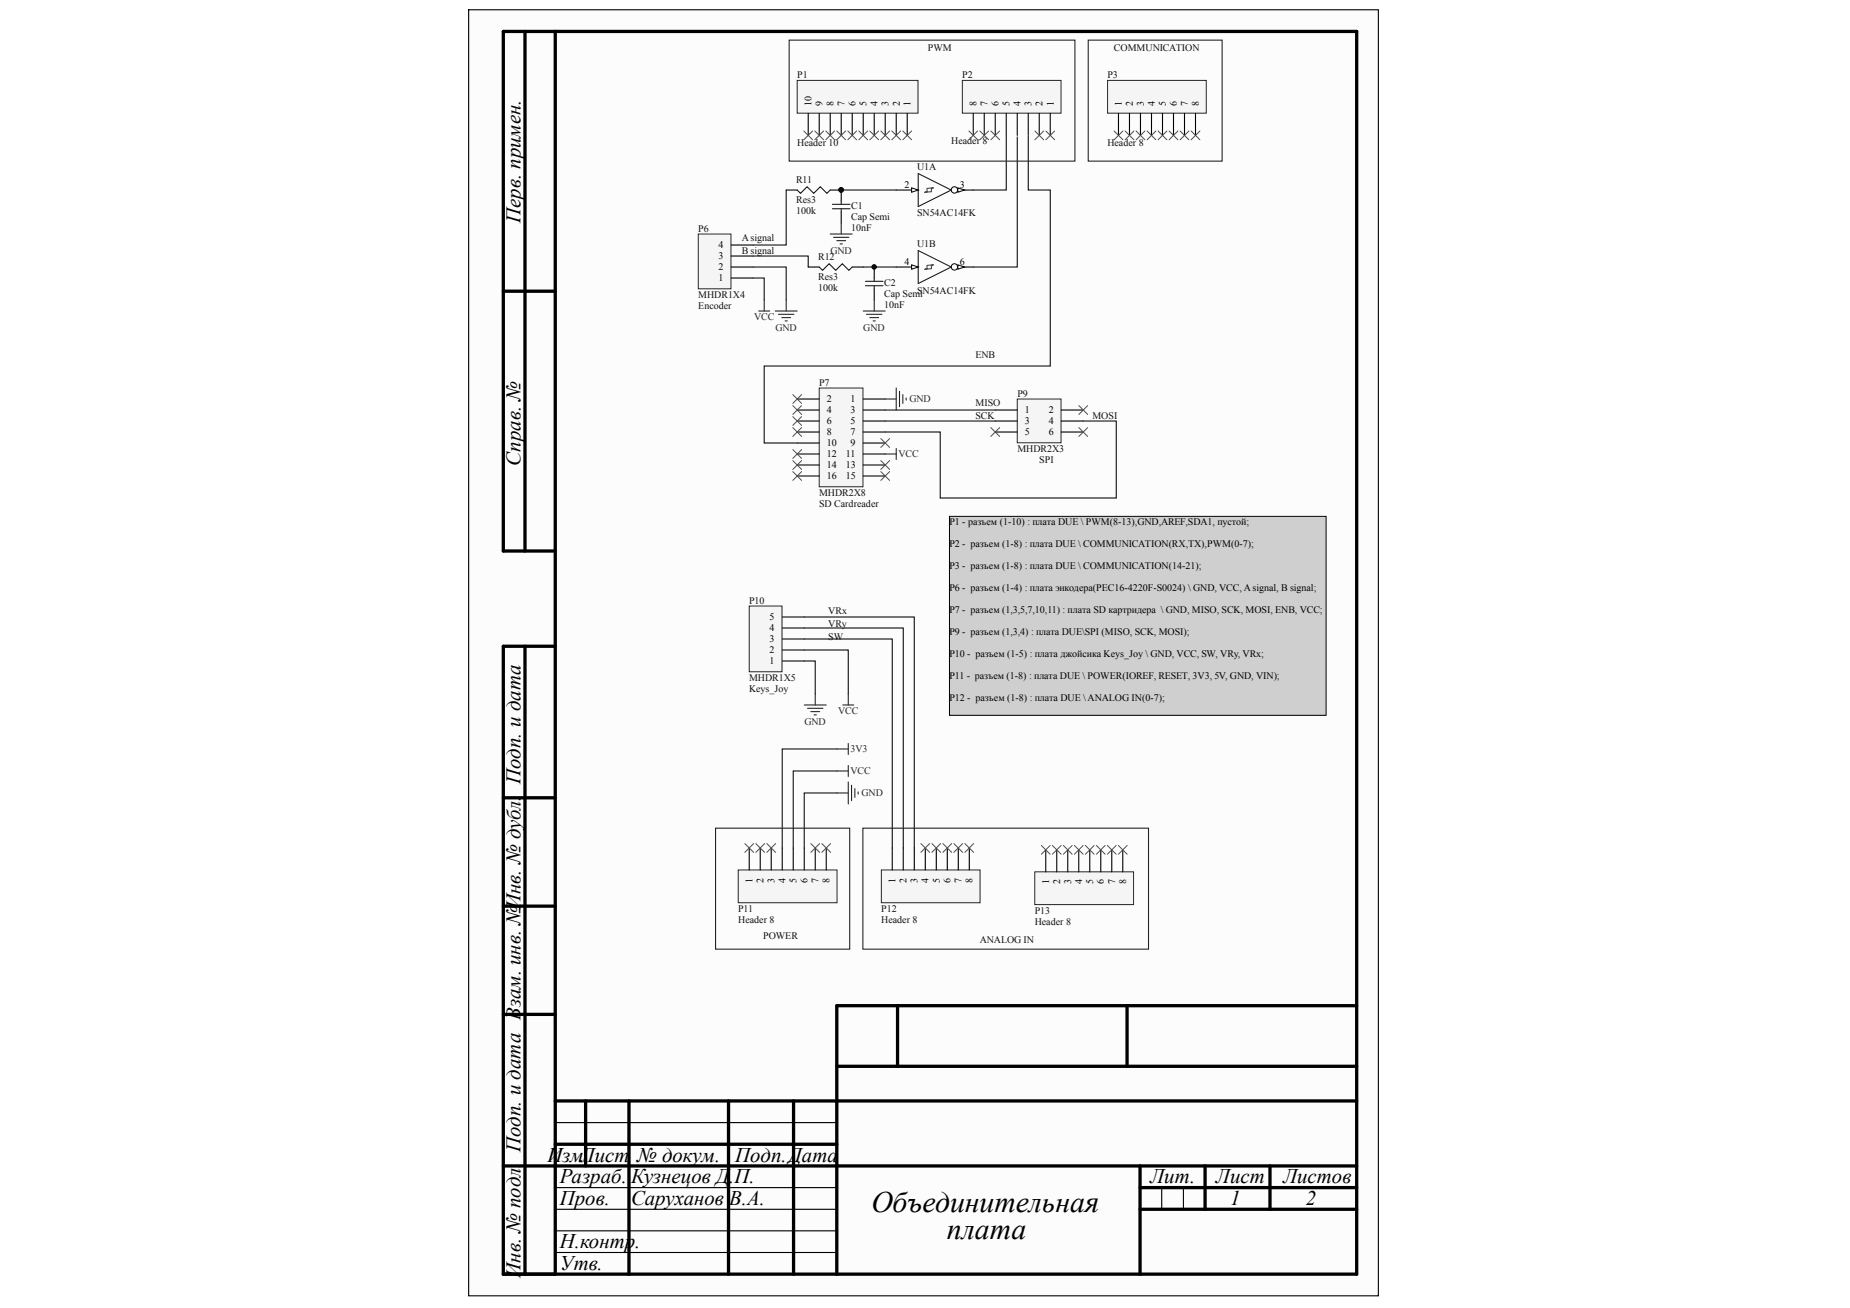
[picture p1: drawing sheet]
<svg xmlns="http://www.w3.org/2000/svg" width="297mm" height="210mm" viewBox="0 0 297 210" stroke-linecap="round" stroke-linejoin="round" font-family="sans-serif">
<path d="M75.2 1.6h146.1v206.3h-146.1z" fill="#fcfcfc"/>
<g fill="none" stroke="#000" stroke-width=".53">
<path d="M84.3 5v83.4M89.2 5v199.5M80.8 46.7h8.4M89.2 88.4h-8.4v-83.4h137v199.5h-137v-100.8h8.4M84.3 103.7v100.8M80.8 128h8.4M80.8 145.4h8.4M80.8 162.8h8.4M89.2 176.7h128.6M94 176.7v10.4M101 176.7v27.8M117 176.7v27.8"/>
<path d="M127.4 176.7v27.8M134.4 171.1h83.4M144.1 161.4v9.7M181 161.4v9.7M217.8 161.4h-83.4v43.1M80.8 187.1h137M89.2 183.6h45.2M183 187.1v17.4M183 194.1h34.8M183 190.6h34.8M193.5 187.1v7M203.9 187.1v7"/>
</g>
<path d="M75.2 1.6h146.1v206.4h-146.1zM89.2 197.5h45.2M89.2 194.1h45.2M89.2 190.6h45.2M89.2 180.2h45.2M186.5 190.6v3.5M190 190.6v3.5M89.2 201h45.2" fill="none" stroke="#000" stroke-width=".18"/>
<path d="M154.5 12.9h15.9v5.3h-15.9z" fill="#f5f5f5" stroke="#262626" stroke-width=".16"/>
<path d="M156.3 18.2v3.5M158 18.2v3.5M159.8 18.2v3.5M161.6 18.2v3.5M163.3 18.2v3.5M165.1 18.2v3.5M166.9 18.2v3.5M168.6 18.2v3.5" fill="none" stroke="#000" stroke-width=".18"/>
<path d="M166.1 139.9h15.9v5.3h-15.9z" fill="#f5f5f5" stroke="#262626" stroke-width=".16"/>
<path d="M167.9 136.4v3.5M169.7 136.4v3.5M171.4 136.4v3.5M173.2 136.4v3.5M175 136.4v3.5M176.7 136.4v3.5M178.5 136.4v3.5M180.3 136.4v3.5" fill="none" stroke="#000" stroke-width=".18"/>
<path d="M141.5 139.6h15.9v5.3h-15.9z" fill="#f5f5f5" stroke="#262626" stroke-width=".16"/>
<path d="M143.3 136.1v3.5M145 136.1v3.5M146.8 136.1v3.5M148.6 136.1v3.5M150.3 136.1v3.5M152.1 136.1v3.5M153.9 136.1v3.5M155.6 136.1v3.5" fill="none" stroke="#000" stroke-width=".18"/>
<path d="M118.5 139.6h15.9v5.3h-15.9z" fill="#f5f5f5" stroke="#262626" stroke-width=".16"/>
<path d="M120.3 136.1v3.5M122.1 136.1v3.5M123.8 136.1v3.5M125.6 136.1v3.5M127.4 136.1v3.5M129.1 136.1v3.5M130.9 136.1v3.5M132.7 136.1v3.5" fill="none" stroke="#000" stroke-width=".18"/>
<path d="M128 12.9h19.4v5.3h-19.4z" fill="#f5f5f5" stroke="#262626" stroke-width=".16"/>
<path d="M129.8 18.2v3.5M131.5 18.2v3.5M133.3 18.2v3.5M135.1 18.2v3.5M136.8 18.2v3.5M138.6 18.2v3.5M140.4 18.2v3.5M142.1 18.2v3.5M143.9 18.2v3.5M145.7 18.2v3.5" fill="none" stroke="#000" stroke-width=".18"/>
<path d="M163.3 64h7.1v7.1h-7.1z" fill="#f5f5f5" stroke="#262626" stroke-width=".16"/>
<path d="M159.8 65.8h3.5M159.8 67.6h3.5M159.8 69.3h3.5M170.4 65.8h3.5M170.4 67.6h3.5M170.4 69.3h3.5" fill="none" stroke="#000" stroke-width=".18"/>
<path d="M120.3 97.2h5.3v10.6h-5.3z" fill="#f5f5f5" stroke="#262626" stroke-width=".16"/>
<path d="M125.6 99h3.5M125.6 106.1h3.5M125.6 104.3h3.5M125.6 102.5h3.5M125.6 100.8h3.5" fill="none" stroke="#000" stroke-width=".18"/>
<path d="M112.1 37.6h5.3v8.7h-5.3z" fill="#f5f5f5" stroke="#262626" stroke-width=".16"/>
<path d="M117.4 39.3h3.5M117.4 44.6h3.5M117.4 42.9h3.5M117.4 41.1h3.5" fill="none" stroke="#000" stroke-width=".18"/>
<path d="M163.3 22v20.9h-7M120.9 44.6h1.8v3.5M120.9 42.9h5.3v5.2" fill="none" stroke="#0e0e0e" stroke-width=".18"/>
<g fill="none" stroke="#262626" stroke-width=".18">
<path d="M121.8 49.9h1.8M122.7 48.1v1.8M124.5 49.9h3.5M125 50.4h2.5M125.5 51h1.4M126.1 51.5h.3M126.2 48.1v1.8M142.1 64h1.8M142.1 72.9h1.8M143.9 62.3v3.5M143.9 72v1.7M144.4 62.8v2.5"/>
<path d="M145 63.3v1.4M145.5 63.9v.3"/>
</g>
<path d="M131.5 62.3h7.1v15.8h-7.1z" fill="#f5f5f5" stroke="#262626" stroke-width=".16"/>
<g fill="none" stroke="#000" stroke-width=".18">
<path d="M143.9 30.5h3.5M128 64h3.5M128 65.8h3.5M128 67.6h3.5M128 69.3h3.5M128 71.1h3.5M128 72.9h3.5M128 74.6h3.5M128 76.4h3.5M138.6 64h3.5M138.6 65.8h3.5M138.6 67.6h3.5"/>
<path d="M138.6 69.3h3.5M138.6 71.1h3.5M138.6 72.9h3.5M138.6 74.6h3.5M138.6 76.4h3.5"/>
</g>
<g fill="none" stroke="#0e0e0e" stroke-width=".18">
<path d="M161.6 21.8v8.7h-5.3M165.1 21.8v8.7h3.5v28.2h-45.9v12.4h5.3M142.1 65.8h17.7M142.1 67.6h17.7M173.9 67.6h5.3v12.3h-28.2v-10.6h-8.9M129.1 99h17.7v37.1M129.1 106.1h1.8v5.3M129.1 104.3h7.1v7.1M129.1 102.5h14.2v33.6M129.1 100.8h15.9v35.3M134.4 127.3h-5.3v8.8M134.4 123.7h-7v12.4"/>
<path d="M134.4 120.2h-8.8v15.9"/>
</g>
<g fill="none" stroke="#4c4c4c" stroke-width=".16">
<path d="M129.1 21l1.4 1.4M130.5 21l-1.4 1.4M130.8 21l1.4 1.4M132.2 21l-1.4 1.4M132.6 21l1.4 1.4M134 21l-1.4 1.4M134.4 21l1.4 1.4M135.8 21l-1.4 1.4M136.1 21l1.4 1.4M137.5 21l-1.4 1.4M137.9 21l1.4 1.4M139.3 21l-1.4 1.4"/>
<path d="M139.7 21l1.4 1.4M141.1 21l-1.4 1.4M141.4 21l1.4 1.4M142.8 21l-1.4 1.4M143.2 21l1.4 1.4M144.6 21l-1.4 1.4M145 21l1.4 1.4M146.4 21l-1.4 1.4M155.6 21l1.4 1.4M157 21l-1.4 1.4M157.3 21l1.4 1.4M158.7 21l-1.4 1.4"/>
<path d="M159.1 21l1.4 1.4M160.5 21l-1.4 1.4M166.2 21l1.4 1.4M167.6 21l-1.4 1.4M167.9 21l1.4 1.4M169.3 21l-1.4 1.4M127.3 75.7l1.4 1.4M127.3 73.9l1.4 1.4M127.3 72.2l1.4 1.4M127.3 68.6l1.4 1.4M127.3 66.9l1.4 1.4M127.3 65.1l1.4 1.4"/>
<path d="M127.3 63.3l1.4 1.4M128.7 75.7l-1.4 1.4M128.7 73.9l-1.4 1.4M128.7 72.2l-1.4 1.4M128.7 68.6l-1.4 1.4M128.7 66.9l-1.4 1.4M128.7 65.1l-1.4 1.4M128.7 63.3l-1.4 1.4M141.4 70.4l1.4 1.4M141.4 73.9l1.4 1.4M141.4 75.7l1.4 1.4M142.8 70.4l-1.4 1.4"/>
<path d="M142.8 73.9l-1.4 1.4M142.8 75.7l-1.4 1.4M159.1 68.6l1.4 1.4M160.5 68.6l-1.4 1.4M173.2 65.1l1.4 1.4M173.2 68.6l1.4 1.4M174.6 65.1l-1.4 1.4M174.6 68.6l-1.4 1.4M119.6 135.4l1.4 1.4M121 135.4l-1.4 1.4M121.4 135.4l1.4 1.4M122.8 135.4l-1.4 1.4"/>
<path d="M123.1 135.4l1.4 1.4M124.5 135.4l-1.4 1.4M130.2 135.4l1.4 1.4M131.6 135.4l-1.4 1.4M132 135.4l1.4 1.4M133.4 135.4l-1.4 1.4M147.9 135.4l1.4 1.4M149.3 135.4l-1.4 1.4M149.6 135.4l1.4 1.4M151 135.4l-1.4 1.4M151.4 135.4l1.4 1.4M152.8 135.4l-1.4 1.4"/>
<path d="M153.2 135.4l1.4 1.4M154.6 135.4l-1.4 1.4M154.9 135.4l1.4 1.4M156.3 135.4l-1.4 1.4M167.2 135.7l1.4 1.4M168.6 135.7l-1.4 1.4M169 135.7l1.4 1.4M170.4 135.7l-1.4 1.4M170.7 135.7l1.4 1.4M172.1 135.7l-1.4 1.4M172.5 135.7l1.4 1.4M173.9 135.7l-1.4 1.4"/>
<path d="M174.3 135.7l1.4 1.4M175.7 135.7l-1.4 1.4M176 135.7l1.4 1.4M177.4 135.7l-1.4 1.4M177.8 135.7l1.4 1.4M179.2 135.7l-1.4 1.4M179.6 135.7l1.4 1.4M181 135.7l-1.4 1.4"/>
</g>
<g fill="none" stroke="#262626" stroke-width=".18">
<path d="M129.1 113.1h3.6M129.7 113.7h2.4M130.2 114.2h1.4M130.7 114.7h.4M130.9 111.4v1.7M135.3 113.1h1.8M136.2 111.4v1.7M136.2 119.3v1.8M134.4 127.3h1.8M134.4 123.7h1.8M134.4 120.2h1.8M136.2 122.8v1.8"/>
<path d="M136.2 125.5v3.5M136.7 126v2.5M137.3 126.5v1.5M137.8 127.1v.3"/>
</g>
<path d="M146.4 30.1l1 .4-1 .4z" fill="#fcfcfc" stroke="#000" stroke-width=".16"/>
<path d="M152.7 30.5h3.6" fill="none" stroke="#000" stroke-width=".18"/>
<circle cx="153.2" cy="30.5" r=".51" fill="#fcfcfc" stroke="#000" stroke-width=".16"/>
<path d="M153.8 30.1l1.1 .4-1.1 .4z" fill="#fcfcfc" stroke="#000" stroke-width=".16"/>
<path d="M147.4 27.8l5.3 2.7-5.3 2.6z" fill="none" stroke="#1c1c1c" stroke-width=".18"/>
<path d="M148.8 30.2l1.1-.1-.3 .1v.6l-1.1 .1 .3-.1z" fill="none" stroke="#4c4c4c" stroke-width=".18"/>
<path d="M143.9 42.9h3.5" fill="none" stroke="#000" stroke-width=".18"/>
<path d="M146.4 42.5l1 .4-1 .3z" fill="#fcfcfc" stroke="#000" stroke-width=".16"/>
<path d="M152.7 42.9h3.6" fill="none" stroke="#000" stroke-width=".18"/>
<circle cx="153.2" cy="42.8" r=".51" fill="#fcfcfc" stroke="#000" stroke-width=".16"/>
<path d="M153.8 42.5l1.1 .4-1.1 .3z" fill="#fcfcfc" stroke="#000" stroke-width=".16"/>
<path d="M128 30.5l.5 .5 1.1-1 1 1 1.1-1 1.1 1 .5-.5M133.7 32.8h2.8M133.7 33.5h2.8M135.1 32.3v.5M135.1 33.5v.5M131.5 42.9l.6 .5 1-1.1 1.1 1.1 1-1.1 1.1 1.1 .5-.5M139 45.1h2.8M139 45.9h2.8M140.4 44.6v.5M140.4 45.9v.5M147.4 40.2l5.3 2.7-5.3 2.6z" fill="none" stroke="#1c1c1c" stroke-width=".18"/>
<path d="M148.8 42.6l1.1-.1-.3 .1v.5l-1.1 .1 .3-.1z" fill="none" stroke="#4c4c4c" stroke-width=".18"/>
<path d="M126.2 30.5h1.8M133.3 30.5h1.8v1.8M135.1 34v1.8M129.8 42.9h1.7M136.8 42.9h1.8M140.4 42.9v1.7M140.4 46.4v1.7" fill="none" stroke="#000" stroke-width=".18"/>
<g fill="#0e0e0e" stroke="#0e0e0e" stroke-width=".16">
<circle cx="135" cy="30.5" r=".34"/>
<circle cx="140.3" cy="42.8" r=".34"/>
</g>
<path d="M126.2 30.5v8.8h-5.3M135.1 30.5h8.8M120.9 41.1h8.9v1.8M138.6 42.9h5.3" fill="none" stroke="#0e0e0e" stroke-width=".18"/>
<path d="M126.7 6.4h45.9v19.5h-45.9zM174.7 6.4h21.5v19.5h-21.5zM133.3 37.6h3.5M133.8 38.1h2.5M134.4 38.6h1.4M134.9 39.1h.3M135.1 35.8v1.8M138.6 49.9h3.5M139.1 50.4h2.5M139.7 51h1.4M140.2 51.5h.3M140.4 48.1v1.8" fill="none" stroke="#262626" stroke-width=".18"/>
<path d="M177.8 12.9h15.9v5.3h-15.9z" fill="#f5f5f5" stroke="#262626" stroke-width=".16"/>
<path d="M179.6 18.2v3.5M181.4 18.2v3.5M183.1 18.2v3.5M184.9 18.2v3.5M186.7 18.2v3.5M188.4 18.2v3.5M190.2 18.2v3.5M192 18.2v3.5" fill="none" stroke="#000" stroke-width=".18"/>
<g fill="none" stroke="#4c4c4c" stroke-width=".16">
<path d="M178.9 21l1.4 1.4M180.3 21l-1.4 1.4M180.6 21l1.5 1.4M182.1 21l-1.5 1.4M182.4 21l1.4 1.4M183.8 21l-1.4 1.4M184.2 21l1.4 1.4M185.6 21l-1.4 1.4M185.9 21l1.5 1.4M187.4 21l-1.5 1.4M187.7 21l1.4 1.4M189.1 21l-1.4 1.4"/>
<path d="M189.5 21l1.4 1.4M190.9 21l-1.4 1.4M191.2 21l1.5 1.4M192.7 21l-1.5 1.4"/>
</g>
<path d="M114.9 132.9h21.5v19.4h-21.5zM138.5 132.9h45.9v19.4h-45.9z" fill="none" stroke="#262626" stroke-width=".18"/>
<path d="M152.4 82.9h60.5v31.9h-60.5z" fill="#cfcfcf" stroke="#000" stroke-width=".16"/>
<g font-size="4.8">
<text x="139.9" y="194.4">Объединительная</text>
<text x="152" y="198.9">плата</text>
</g>
<g font-size="3.3">
<text x="83.6" y="35.8" transform="rotate(-90 83.6 35.8)">Перв. примен.</text>
<text x="83.6" y="74.7" transform="rotate(-90 83.6 74.7)">Справ. №</text>
<text x="83.6" y="125.8" transform="rotate(-90 83.6 125.8)">Подп. и дата</text>
<text x="83.6" y="184.8" transform="rotate(-90 83.6 184.8)">Подп. и дата Взам. инв. №Инв. № дубл.</text>
<text x="87.9" y="186.4">ИзмЛист</text>
<text x="89.9" y="189.9">Разраб.</text>
<text x="93.7" y="186.4">.</text>
<text x="101.3" y="189.9">Кузнецов Д</text>
<text x="102.3" y="186.4">№ докум.</text>
<text x="117.1" y="189.9">.</text>
<text x="117.9" y="189.9">П.</text>
<text x="118" y="186.4">Подп.Дата</text>
<text x="184.7" y="189.9">Лит.</text>
<text x="195.2" y="189.9">Лист</text>
<text x="206" y="189.9">Листов</text>
<text x="89.9" y="193.3">Пров.</text>
<text x="101.3" y="193.3">Саруханов</text>
<text x="117.1" y="193.3">В.А.</text>
<text x="197.5" y="193.3">1</text>
<text x="209.7" y="193.3">2</text>
<text x="89.9" y="203.8">Утв.</text>
<text x="89.9" y="200.3">Н.контр.</text>
<text x="83.6" y="205.1" transform="rotate(-90 83.6 205.1)">Инв. № подл.</text>
</g>
<g font-size="1.6" fill="#0e0e0e">
<text x="149" y="8.2">PWM</text>
<text x="178.9" y="8.2">COMMUNICATION</text>
<text x="128" y="12.5">P1</text>
<text x="154.5" y="12.5">P2</text>
<text x="177.8" y="12.5">P3</text>
<text x="128" y="23.5">Header 10</text>
<text x="152.7" y="23.1">Header 8</text>
<text x="177.8" y="23.5">Header 8</text>
<text x="127.8" y="29.4">R11</text>
<text x="147.2" y="27.3">U1A</text>
<text x="127.8" y="34.4">100k</text>
<text x="127.8" y="32.6">Res3</text>
<text x="136.7" y="33.5">C1</text>
<text x="136.7" y="35.3">Cap Semi</text>
<text x="147.2" y="34.7">SN54AC14FK</text>
<text x="112.1" y="37.2">P6</text>
<text x="119.1" y="38.7">A signal</text>
<text x="119.1" y="40.8">B signal</text>
<text x="131.3" y="41.8">R12</text>
<text x="136.7" y="37">10nF</text>
<text x="147.2" y="39.7">U1B</text>
<text x="112.1" y="47.8">MHDR1X4</text>
<text x="131.3" y="46.7">100k</text>
<text x="131.3" y="45">Res3</text>
<text x="142" y="45.8">C2</text>
<text x="142" y="47.6">Cap Semi</text>
<text x="147.2" y="47.1">SN54AC14FK</text>
<text x="112.1" y="49.6">Encoder</text>
<text x="142" y="49.4">10nF</text>
<text x="131.5" y="61.9">P7</text>
<text x="163.3" y="63.7">P9</text>
<text x="163.3" y="72.5">MHDR2X3</text>
<text x="166.9" y="74.3">SPI</text>
<text x="131.5" y="81.3">SD Cardreader</text>
<text x="131.5" y="79.6">MHDR2X8</text>
<text x="120.3" y="96.9">P10</text>
<text x="120.3" y="111">Keys_Joy</text>
<text x="120.3" y="109.2">MHDR1X5</text>
<text x="118.5" y="146.3">P11</text>
<text x="118.5" y="148.1">Header 8</text>
<text x="141.5" y="146.3">P12</text>
<text x="141.5" y="148.1">Header 8</text>
<text x="166.1" y="146.6">P13</text>
<text x="166.1" y="148.4">Header 8</text>
<text x="122.6" y="150.6">POWER</text>
<text x="157.3" y="151.3">ANALOG IN</text>
</g>
<g font-size="1.6">
<text x="130.3" y="16.9" transform="rotate(-90 130.3 16.9)">10</text>
<text x="132.1" y="16.9" transform="rotate(-90 132.1 16.9)">9</text>
<text x="133.8" y="16.9" transform="rotate(-90 133.8 16.9)">8</text>
<text x="135.6" y="16.9" transform="rotate(-90 135.6 16.9)">7</text>
<text x="137.3" y="16.9" transform="rotate(-90 137.3 16.9)">6</text>
<text x="139.1" y="16.9" transform="rotate(-90 139.1 16.9)">5</text>
<text x="140.9" y="16.9" transform="rotate(-90 140.9 16.9)">4</text>
<text x="142.7" y="16.9" transform="rotate(-90 142.7 16.9)">3</text>
<text x="144.5" y="16.9" transform="rotate(-90 144.5 16.9)">2</text>
<text x="146.2" y="16.9" transform="rotate(-90 146.2 16.9)">1</text>
<text x="156.8" y="16.9" transform="rotate(-90 156.8 16.9)">8</text>
<text x="158.6" y="16.9" transform="rotate(-90 158.6 16.9)">7</text>
<text x="160.3" y="16.9" transform="rotate(-90 160.3 16.9)">6</text>
<text x="162.1" y="16.9" transform="rotate(-90 162.1 16.9)">5</text>
<text x="163.9" y="16.9" transform="rotate(-90 163.9 16.9)">4</text>
<text x="165.6" y="16.9" transform="rotate(-90 165.6 16.9)">3</text>
<text x="167.4" y="16.9" transform="rotate(-90 167.4 16.9)">2</text>
<text x="169.2" y="16.9" transform="rotate(-90 169.2 16.9)">1</text>
<text x="180.1" y="16.9" transform="rotate(-90 180.1 16.9)">1</text>
<text x="181.9" y="16.9" transform="rotate(-90 181.9 16.9)">2</text>
<text x="183.6" y="16.9" transform="rotate(-90 183.6 16.9)">3</text>
<text x="185.4" y="16.9" transform="rotate(-90 185.4 16.9)">4</text>
<text x="187.2" y="16.9" transform="rotate(-90 187.2 16.9)">5</text>
<text x="189" y="16.9" transform="rotate(-90 189 16.9)">6</text>
<text x="190.7" y="16.9" transform="rotate(-90 190.7 16.9)">7</text>
<text x="192.5" y="16.9" transform="rotate(-90 192.5 16.9)">8</text>
<text x="145.2" y="30.2">2</text>
<text x="154.1" y="30.2">3</text>
<text x="115.4" y="41.6">3</text>
<text x="115.4" y="39.8">4</text>
<text x="115.4" y="45.2">1</text>
<text x="115.4" y="43.4">2</text>
<text x="145.2" y="42.5">4</text>
<text x="154.1" y="42.5">6</text>
<text x="132.8" y="64.6">2</text>
<text x="136.5" y="64.6">1</text>
<text x="132.8" y="66.3">4</text>
<text x="132.8" y="68.1">6</text>
<text x="132.8" y="69.8">8</text>
<text x="132.8" y="71.6">10</text>
<text x="136.5" y="66.3">3</text>
<text x="136.5" y="68.1">5</text>
<text x="136.5" y="69.8">7</text>
<text x="136.5" y="71.6">9</text>
<text x="164.6" y="66.3">1</text>
<text x="164.6" y="68.1">3</text>
<text x="164.6" y="69.8">5</text>
<text x="168.4" y="66.3">2</text>
<text x="168.4" y="68.1">4</text>
<text x="168.4" y="69.8">6</text>
<text x="132.8" y="73.4">12</text>
<text x="132.8" y="75.2">14</text>
<text x="132.8" y="76.9">16</text>
<text x="135.8" y="75.2">13</text>
<text x="135.8" y="76.9">15</text>
<text x="135.8" y="73.4">11</text>
<text x="152.4" y="84.3">Р1 - разъем (1-10) : плата DUE \ PWM(8-13),GND,AREF,SDA1, пустой;</text>
<text x="152.4" y="87.8">Р2 - разъем (1-8) : плата DUE \ COMMUNICATION(RX,TX),PWM(0-7);</text>
<text x="152.4" y="91.4">Р3 - разъем (1-8) : плата DUE \ COMMUNICATION(14-21);</text>
<text x="152.4" y="94.9">Р6 - разъем (1-4) : плата энкодера(PEC16-4220F-S0024) \ GND, VCC, A signal, B signal;</text>
<text x="123.6" y="101.3">4</text>
<text x="123.6" y="99.6">5</text>
<text x="152.4" y="98.4">Р7 - разъем (1,3,5,7,10,11) : плата SD картридера \ GND, MISO, SCK, MOSI, ENB, VCC;</text>
<text x="152.4" y="101.9">Р9 - разъем (1,3,4) : плата DUE\SPI (MISO, SCK, MOSI);</text>
<text x="123.6" y="106.6">1</text>
<text x="123.6" y="104.8">2</text>
<text x="123.6" y="103.1">3</text>
<text x="152.4" y="105.5">Р10 - разъем (1-5) : плата джойсика Keys_Joy \ GND, VCC, SW, VRy, VRx;</text>
<text x="152.4" y="109">Р11 - разъем (1-8) : плата DUE \ POWER(IOREF, RESET, 3V3, 5V, GND, VIN);</text>
<text x="152.4" y="112.5">Р12 - разъем (1-8) : плата DUE \ANALOG IN(0-7);</text>
<text x="152.4" y="116">Р13 - разъем (1-8) : плата DUE \ANALOG IN(8-11, DAC0, DAC1,CANRX, CANTX);</text>
<text x="120.8" y="141.6" transform="rotate(-90 120.8 141.6)">1</text>
<text x="122.6" y="141.6" transform="rotate(-90 122.6 141.6)">2</text>
<text x="124.4" y="141.6" transform="rotate(-90 124.4 141.6)">3</text>
<text x="126.1" y="141.6" transform="rotate(-90 126.1 141.6)">4</text>
<text x="127.9" y="141.6" transform="rotate(-90 127.9 141.6)">5</text>
<text x="129.7" y="141.6" transform="rotate(-90 129.7 141.6)">6</text>
<text x="131.4" y="141.6" transform="rotate(-90 131.4 141.6)">7</text>
<text x="133.2" y="141.6" transform="rotate(-90 133.2 141.6)">8</text>
<text x="143.8" y="141.6" transform="rotate(-90 143.8 141.6)">1</text>
<text x="145.6" y="141.6" transform="rotate(-90 145.6 141.6)">2</text>
<text x="147.3" y="141.6" transform="rotate(-90 147.3 141.6)">3</text>
<text x="149.1" y="141.6" transform="rotate(-90 149.1 141.6)">4</text>
<text x="150.9" y="141.6" transform="rotate(-90 150.9 141.6)">5</text>
<text x="152.6" y="141.6" transform="rotate(-90 152.6 141.6)">6</text>
<text x="154.4" y="141.6" transform="rotate(-90 154.4 141.6)">7</text>
<text x="156.2" y="141.6" transform="rotate(-90 156.2 141.6)">8</text>
<text x="168.5" y="141.9" transform="rotate(-90 168.5 141.9)">1</text>
<text x="170.2" y="141.9" transform="rotate(-90 170.2 141.9)">2</text>
<text x="172" y="141.9" transform="rotate(-90 172 141.9)">3</text>
<text x="173.7" y="141.9" transform="rotate(-90 173.7 141.9)">4</text>
<text x="175.5" y="141.9" transform="rotate(-90 175.5 141.9)">5</text>
<text x="177.3" y="141.9" transform="rotate(-90 177.3 141.9)">6</text>
<text x="179" y="141.9" transform="rotate(-90 179 141.9)">7</text>
<text x="180.8" y="141.9" transform="rotate(-90 180.8 141.9)">8</text>
</g>
<g font-size="1.6" fill="#262626">
<text x="133.3" y="40.7">GND</text>
<text x="121.1" y="51.3">VCC</text>
<text x="124.5" y="53.1">GND</text>
<text x="138.6" y="53.1">GND</text>
<text x="146" y="64.6">GND</text>
<text x="144.2" y="73.4">VCC</text>
<text x="129.1" y="116.3">GND</text>
<text x="134.6" y="114.6">VCC</text>
<text x="136.5" y="124.2">VCC</text>
<text x="136.5" y="120.7">3V3</text>
<text x="138.3" y="127.8">GND</text>
</g>
<g font-size="1.6" fill="#111">
<text x="156.6" y="57.5">ENB</text>
<text x="156.6" y="65.2">MISO</text>
<text x="156.6" y="67.2">SCK</text>
<text x="175.4" y="67.2">MOSI</text>
<text x="133" y="98.5">VRx</text>
<text x="133" y="100.6">VRy</text>
<text x="133" y="102.7">SW</text>
</g>
</svg>
